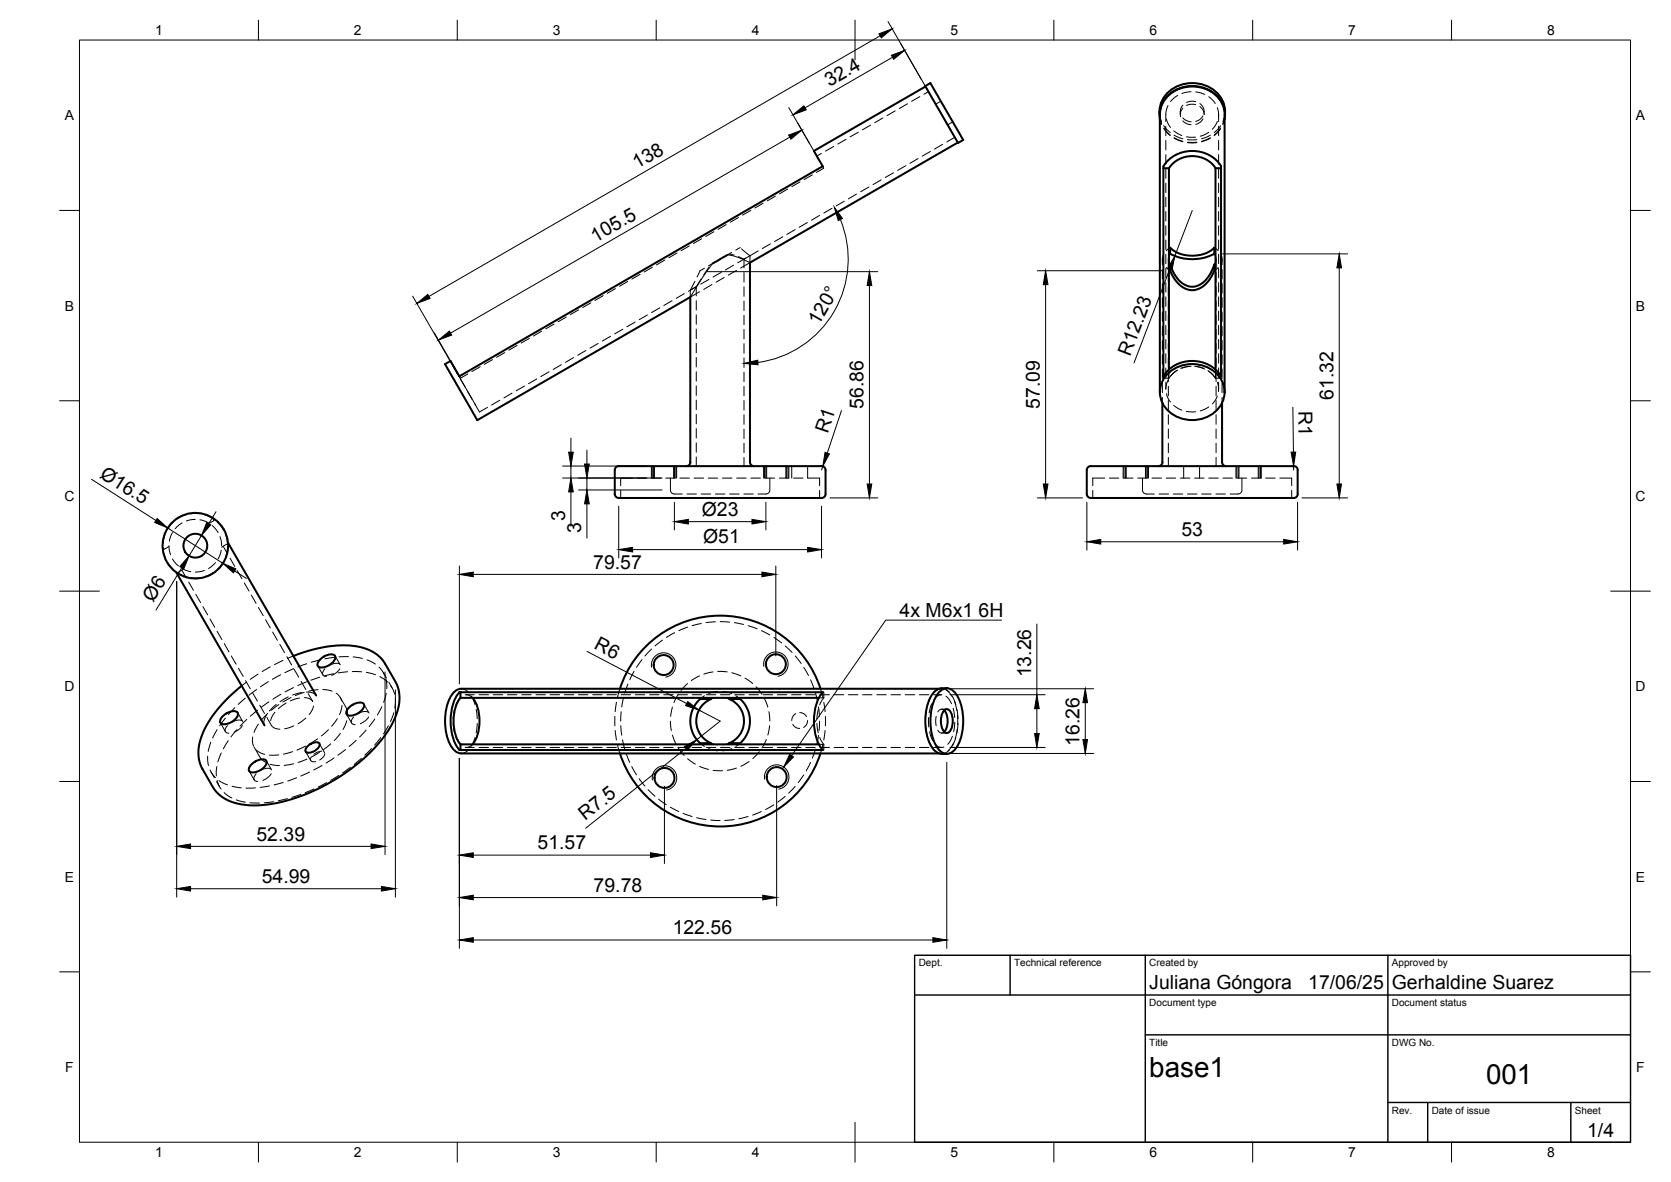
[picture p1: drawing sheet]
<svg xmlns="http://www.w3.org/2000/svg" width="420mm" height="297mm" viewBox="0 0 420 297" stroke-linecap="round" stroke-linejoin="round" font-family="sans-serif">
<!-- layer: Hidden -->
<g fill="none" stroke="#000" stroke-width=".25">
<path d="M206.5 38.6l-1.1 .6M209.6 36.8l-2 1.2M212.7 35l-2 1.2M215.8 33.2l-2.1 1.2M218.9 31.4l-2 1.2M222 29.6l-2.1 1.2M225.1 27.9l-2.1 1.1M228.2 26.1l-2.1 1.2M230.8 39.8l-2 1.2M231.3 24.3l-2.1 1.2M233.4 23l-1.1 .7M233.9 38.1l-2 1.2"/>
<path d="M236.6 25.4l-1.3 .8M237 36.3l-2 1.2M239.6 30.6l-1.3 .8M240.1 34.5l-2 1.2M291.5 28l.2 1.4 .4 1.1M291.6 30l.5 1.3M291.6 28.8l.5 2.3M292.6 32.3l1.6 1.8M292.6 31.6l1.6 1.7M292.7 32.2l1.5 1.7M293.1 31.7v2.4M293.1 35.3v2.4"/>
<path d="M293.1 38.9v2.4M293.3 29.9l.5 1.4 .5 .7M293.7 26.5l-.2 .4a7.5 7.5 0 0 0-.4 3.6M295.1 32.9l2.1 1.1M295.2 34.7l2.2 .9M295.2 34.6l2.2 .9M295.2 34l2.2 .9M296.1 24l-1.8 1.5M296.8 28v.8M297.4 27.2l-.5 .7v1.5M297.4 30.4l1.2 .8 .9 .2M297.4 26.4l-.5 .8v1.4"/>
<path d="M297.4 29.6l.7 .6 1.4 .4M298.3 34.4l2.3 .1M298.6 35.8h2.3M298.6 35.7h2.3M298.6 35.1h2.3M299.5 23.1l-2.3 .4M300.6 26.3l-1.1-.1-1.2 .3M300.6 25.6l-1.1-.2-1.2 .3M300.7 23.1l2.2 .6M301.7 26l.9 1.2 .2 1.6-.2-.9-.9-1.1M302.5 29.9l-.7 .8-1.1 .5M302.5 29.1l-.7 .8-1.1 .6"/>
<path d="M303.9 24.3l1.7 1.7M303.9 33.3l-2.1 .9M304.3 34.6l-2.2 .9M304.3 34.7l-2.2 .9M304.3 34l-2.2 .9M306.1 27.1l.3 1v1.3M306.1 30.5l-.3 .8-1 1.2M306.4 28.8v1.7M306.4 31.7v2.4M306.4 35.3v2.4M306.4 38.9v2.4M306.9 32.2l-1.6 1.7"/>
<path d="M306.9 32.3l-1.6 1.8M306.9 31.6l-1.6 1.7M307.9 30l-.4 1.3M307.9 28.8l-.5 2.3M308 28l-.1 1.4-.4 1.1M179.5 58.2l-2.1 1.2M182.6 56.4l-2.1 1.2M185.7 54.7l-2.1 1.1M188.8 52.9l-2.1 1.2M191.9 51.1l-2.1 1.2M195 49.3l-2.1 1.2M196.8 59.5l-2 1.2"/>
<path d="M198.1 47.5l-2.1 1.2M199.9 57.7l-2.1 1.2M201.1 45.7l-2 1.2M203 55.9l-2.1 1.2M204.3 43.9l-2.1 1.2M206.1 54.1l-2.1 1.2M206.9 41.8l.2 .5-1.8 1M209.2 52.4l-2.1 1.1M212.3 50.6l-2.1 1.2M215.4 48.8l-2.1 1.2M218.5 47l-2.1 1.2M221.6 45.2l-2.1 1.2"/>
<path d="M224.7 43.4l-2.1 1.2M227.8 41.6l-2.1 1.2M293.1 42.4v2.4M293.1 46v2.4M293.1 49.6v2.4M293.1 53.2v2.3M293.1 56.7v2.4M306.4 42.4v2.4M306.4 46v2.4M306.4 49.6v2.4M306.4 53.2v2.3M306.4 56.7v2.4"/>
<path d="M142.4 79.7l-2.1 1.2M145.5 77.9l-2.1 1.2M148.6 76.1l-2.1 1.2M151.7 74.3l-2.1 1.2M154.7 72.5l-2 1.2M157.8 70.7l-2 1.2M161 68.9l-2.1 1.2M162.8 79.1l-2.1 1.2M164 67.2l-2 1.2M165.9 77.4l-2.1 1.2M167.1 65.4l-2 1.2M169 75.6l-2.1 1.2"/>
<path d="M170.2 63.6l-2 1.2M172.1 73.8l-2.1 1.2M173.3 61.8l-2 1.2M173.6 72.9v1.8l2.3-1.4M174.7 70.7l-1 2.1M175.1 75.6v2.3M175.1 79.1v2.4M175.2 72l-2.1 1.2M176.3 70.1l-1.2 2v2.2M176.4 60l-2.1 1.2M177.1 67.4l-1.1 .6-.7 1.6M178.3 67.1l-1.4 2"/>
<path d="M178.3 70.2l-2.1 1.2M179 71.5l-2 1.2M179.2 66.2l-1 .6M181.4 68.4l-2.1 1.2M182.1 69.7l-2.1 1.2M183.3 63.8l1.3 .3M184 63.4l-1.1 .7M184.4 66.6l-2 1.2M185.2 68l-2.1 1.1M185.7 64.5l1.4 .6M186.1 62.2l-1.1 .7M186.4 62.5l2.2 1.8"/>
<path d="M187.1 65.1v2.2M187.1 68.5v2.4M187.1 72.1v2.4M187.1 75.7v2.3M187.1 79.2v2.4M187.5 64.9l-2 1.1M188.6 64.3l-1.5 .8M188.6 64.3v1.7l-2.4 1.4M190.6 63.1l-2 1.2M193.7 61.3l-2 1.2M292.3 65.1v1.4M292.3 67.7v2.4"/>
<path d="M292.3 71.3v2.4M292.3 74.9v2.3M292.3 78.4v2.4M292.5 64l-.2 .9 .2 1.4M293.1 60.3v2.4M293.1 63.9v2.4M293.1 67.4v2.4M293.1 71v2.4M293.1 74.6v2.4M293.1 78.2v2.3M293.2 67.2l1 .8M293.8 65.1v2.2"/>
<path d="M293.8 68.5v2.4M293.8 72.1v2.4M293.8 75.7v2.3M293.8 79.2v2.4M294.2 63.8a2.19 2.19 0 0 0 0 2.6M294.2 62.2l-1 .8M305.3 63.8a2.19 2.19 0 0 1 0 2.6M305.3 62.2l1 .8M305.8 65.1v2.2M305.8 68.5v2.4M305.8 72.1v2.4M305.8 75.7v2.3"/>
<path d="M305.8 79.2v2.4M306.3 67.2l-1 .8M306.4 60.3v2.4M306.4 63.9v2.4M306.4 67.4v2.4M306.4 71v2.4M306.4 74.6v2.4M306.4 78.2v2.3M307 64l.3 .9-.3 1.4M307.3 65.1v1.4M307.3 67.7v2.4M307.3 71.3v2.4"/>
<path d="M307.3 74.9v2.3M307.3 78.4v2.4M114 92l1.2 2.2M115.8 95.2l1.1 2.1M117.5 98.3l1.2 2.1M117.6 94l-1.8 1-.3-.4M120.7 92.2l-2 1.2M123.8 90.4l-2 1.2M126.9 88.6l-2 1.2M128.8 98.8l-2.1 1.2M130 86.8l-2 1.2M131.9 97l-2.1 1.2"/>
<path d="M133.1 85l-2.1 1.2M135 95.2l-2.1 1.2M136.2 83.2l-2.1 1.2M138 93.4l-2 1.2M139.3 81.5l-2.1 1.1M141.1 91.7l-2 1.1M144.2 89.9l-2 1.2M147.3 88.1l-2 1.2M150.4 86.3l-2 1.2M153.5 84.5l-2.1 1.2M156.6 82.7l-2.1 1.2M159.7 80.9l-2.1 1.2"/>
<path d="M175.1 82.7v2.4M175.1 86.3v2.4M175.1 89.8v2.4M175.1 93.4v2.4M175.1 97v2.4M187.1 82.8v2.4M187.1 86.4v2.4M187.1 89.9v2.4M187.1 93.5v2.4M187.1 97.1v2.4M292.3 82v2.4M292.3 85.6v2.4"/>
<path d="M292.3 89.1v2.4M292.3 92.7v2.4M292.3 96.3v2.4M292.3 99.9v1.4M292.5 94.6v.4h1.4M293.1 81.8v2.3M293.1 85.3v2.4M293.1 88.9v2.4M293.1 92.5v2.4M293.3 98.9l.5 1.4 .5 .7M293.7 95.5l-.4 1-.2 1.3v-1.8M293.8 82.8v2.4"/>
<path d="M293.8 86.4v2.4M293.8 89.9v2.4M293.8 93.5v2.4M293.8 97.1v2.4M293.9 92.8v2.2M295.8 93.1l-1.1 .9-.8 1M296.1 93l-1.8 1.5M299.2 92l-2.3 .6M299.5 92.1l-2.3 .4M300.4 92l2.3 .6M300.7 92.1l2.2 .7M303.7 93.1l1.1 .9 .8 1"/>
<path d="M303.9 93.3l1.7 1.7M305.6 92.8v2.2M305.8 82.8v2.4M305.8 86.4v2.4M305.8 89.9v2.4M305.8 93.5v2.4M305.8 97.1v2.4M306.1 96.1l.3 1.1v1.2M306.1 99.5l-.3 .8-1 1.2M306.4 81.8v2.3M306.4 85.3v2.4M306.4 88.9v2.4"/>
<path d="M306.4 92.5v2.4M306.4 96v1.8M307 94.6v.4h-1.4M307.3 82v2.4M307.3 85.6v2.4M307.3 89.1v2.4M307.3 92.7v2.4M307.3 96.3v2.4M307.3 99.9v1.4M119.3 101.4l1.3 2.1 2-1.1M125.7 100.6l-2.1 1.2M164.3 117.1v3"/>
<path d="M164.5 117.1v3M169.4 117.1v3M169.6 117.1v3M175.1 100.5v2.4M175.1 104.1v2.4M175.1 107.7v2.4M175.1 111.3v2.4M175.1 114.8v2.3M187.1 100.7v2.3M187.1 104.2v2.4M187.1 107.8v2.4M187.1 111.4v2.4"/>
<path d="M187.1 115v2.1M192.6 117.1v3M192.8 117.1v3M197.6 117.1v3M197.8 117.1v3M199.1 117.1v3M203.1 117.1v3h3v2M283 117.1v3M283.2 117.1v3M288 117.1v3M288.2 117.1v3M293.8 100.7v2.3"/>
<path d="M293.8 104.2v2.4M293.8 107.8v2.4M293.8 111.4v2.4M293.8 114.9v2.2M295.1 101.9l2.1 1.2M297.6 117.1v3M298.3 103.4l2.3 .1M301.6 117.1v3M303.9 102.3l-2.1 1M305.8 100.7v2.3M305.8 104.2v2.4M305.8 107.8v2.4"/>
<path d="M305.8 111.4v2.4M305.8 114.9v2.2M311.3 117.1v3M311.5 117.1v3M316.4 117.1v3M316.6 117.1v3M41 137.8l.6 2.3M41.5 134.2l-.5 2.4M42.5 137.4l-1.2 .7-.3-.5M42.5 137.1l.4 2.3M43.4 133.8l-.8 2.2M43.6 131.2l-1.5 1.9"/>
<path d="M45.8 131.4l-1.8 1.5M46.7 129.4l-2.2 1M47.9 129.1h2.4M49.1 130.5l-2.3 .4M50.2 130.6l2.2 .8M51.5 129.4l2.2 1M53.4 132.1l1.4 1.7M53.6 130.3l.2 .5-1.2 .7M54.6 131.2l1.5 1.9M55.3 134.9l.4 2.2M55.6 138.3l-.8 2.1M56.1 137.3l1.2 2"/>
<path d="M56.7 134.2l.5 2.3M57.2 137.7l-.5 2.4M57.3 136.6l-1.6 .9M156.1 123.2v1.9M159 120.1h-2.9v2M160.2 120.1h2.4M163.8 120.1h2.4M167.4 120.1h2.4M168.6 120.1v3a1.23 1.23 0 0 0 1.6 1h1.4M170.9 120.1h2.4M172.7 124.1h2.4M174.5 120.1h2.4"/>
<path d="M176.3 124.1h2.4M178.1 120.1h2.4M179.9 124.1h2.4M181.7 120.1h2.3M183.5 124.1h2.3M185.2 120.1h2.4M187 124.1h2.4M188.8 120.1h2.4M192.4 120.1h2.4M193.6 120.1v3a1.23 1.23 0 0 1-1.7 1h-1.3M196 120.1h2.3M199.5 120.1h2.4"/>
<path d="M206.1 123.2v1.9M274.8 123.2v1.9M277.7 120.1h-2.9v2M278.9 120.1h2.4M282.5 120.1h2.4M286.1 120.1h2.4M287.3 120.1v3a1.21 1.21 0 0 0 1.6 1h1.3M289.6 120.1h2.4M291.4 124.1h2.4M293.2 120.1h2.4M295 124.1h2.4M296.8 120.1h2.4"/>
<path d="M298.6 124.1h2.4M300.4 120.1h2.3M302.2 124.1h2.3M303.9 120.1h2.4M305.7 124.1h2.4M307.5 120.1h2.4M311.1 120.1h2.4M312.3 120.1v3a1.21 1.21 0 0 1-1.7 1h-1.3M314.7 120.1h2.3M318.2 120.1h2.4M321.8 120.1h3v2M324.8 123.2v1.9"/>
<path d="M42.1 141.2l1.5 1.9M43.4 140.5l1.5 1.7M44.5 143.9l2.2 1M45.7 143.3l1.2 2M45.8 142.9l2.2 .8M46.1 143.1l-1.6 .9M47.5 146.3l1.1 2M47.9 145.2h2.4M49.2 149.4l1.2 2M51 152.5l1.2 2M51.4 143.3l-2.3 .5M52.8 155.6l1.2 2"/>
<path d="M53.7 143.8l-2.2 1.1M54.2 141.4l-1.8 1.5M54.6 158.7l1.2 2M56.2 141.2l-1.6 1.9M57.8 140.3l1.2 2.1M59.6 143.4l1.2 2M61.4 146.5l1.2 2M63.2 149.6l1.2 2M65 152.7l1.2 2M66.8 155.8l1.2 2M68.6 158.8l1.1 2.1M169.6 159l-2 1.2"/>
<path d="M172.9 157.6l-2.2 .9M176.3 156.7l-2.3 .5M179.9 156.3l-2.4 .2M181.1 156.2l2.4 .1M184.6 156.5l2.4 .4M188.1 157.2l2.3 .8M191.5 158.5l2.1 1.1M56.4 161.7l1.2 2.1M58.2 164.9l1.2 2M59.1 177.8l-1.7 1.8M59.8 179.1l1.2 2.3M60 167.9l1.2 2.1"/>
<path d="M61.7 175.4l-1.8 1.6M61.7 171l1.2 2.1M62 171.4l-1.2 .9M63.5 174.1l1.2 2.1M64.5 173.3l-1.9 1.4M64.7 178.5l-1.8 1.5M64.9 169.4l-2 1.3M65.3 177.2l1.2 2.1M67 179.6l-.6 1.7 .1 1M67.3 179.3l-1.6 1.7M67.5 171.3l-2 1.3M67.6 176.4l-1.9 1.3"/>
<path d="M68 167.6l-2.1 1.2M69.1 179l-.6 1-.4 1.1M69.4 177l-1.7 1.7M70.1 177.1l-1.9 1.4M70.4 161.9l1.1 2.1M70.6 169.6l-2.1 1.1M70.6 174.5l-2 1.2M71.2 166l-2.2 1M71.9 176.7l-1.9 1.4M72.1 165l1.2 2.1M72.5 175.1l-2.1 1.2M73.2 175.3l-2.1 1.1"/>
<path d="M73.8 164.9l-1.6 .6M73.8 172.8l-2.1 1.1M73.8 168l-2.2 1M73.9 168.1l1.2 2.1M75.3 175.4l-2.3 .7M75.7 171.2l1.2 2.1M75.9 174l-2.3 .7M76.5 174l-2.2 .8M77 171.4l-2.1 .9M77 173.9l1.4 .1 .9 .5M77.1 166.8l-2.2 .8M77.5 174.3l1.1 2-.7-.7-1.4-.3"/>
<path d="M78.8 177.4l-.3 1-.8 1.2M79.9 167.4l1.3 2.2M80 173.3l-2.4 .4M80.4 170.2l-2.2 .7M80.5 165.8l-2.2 .6M81.2 173.3l2.3 .4M81.7 168.1a1.02 1.02 0 0 0-.6 1 1.02 1.02 0 0 0 .8 .9h.2M83.9 169.3l-2.3 .6M84.1 165.2l-2.4 .4M84.2 164.8l1.4 2.3M84.5 174.2l.8 .8 .6 1.1M85.3 166.9a2.71 2.71 0 0 0-2.6 .3"/>
<path d="M85.4 168a4.1 4.1 0 0 1-2 1.7M85.6 175.3l1.4 2.6 .4 1.1v1M86 177.3l-.6 2.3M87.1 179.5l1.3 2.2M87.4 168.8l-2.4 .3M87.6 165l-2.4 .1M88.6 168.8h2.4M88.8 165.1l2.3 .4M91.5 176.9l1.3 2.3M92.1 169l2.3 .6M92.3 165.8l2.1 1.1M92.5 179a2.62 2.62 0 0 0-2.5 .4"/>
<path d="M95.3 167.6l1.3 2M95.5 170l2 1.4M96 177.6l-1.1 2.1M96.4 169l.8 1.4M97 170.7l.2 2.3M97.1 174.2l-.6 2.3M97.8 171.4l.8 1.4M98.2 172.3l1 2.1M99 179.1l-.8 2.2M99.4 175.6l-.1 2.4M114.3 178.3l-.3 2.3M115.9 175.2l-.6 .6-.7 1.3"/>
<path d="M116 173.1l.8 .2 1 .7M117 174.6l1.1 .2 .7 .6M117.2 174.6h2.1M118.5 174.9l.9 2.2M119.7 178.3l.3 2.3M120.5 174.6h2.3M124 174.6h2.4M127.6 174.6h2.4M131.2 174.6h2.3M134.7 174.6h2.4M138.3 174.6h2.4M141.9 174.6h2.4"/>
<path d="M145.5 174.6h2.3M149 174.6h2.4M152.6 174.6h2.4M155 176.5l-.3 2.3M155.9 173.1l-.7 2.2M156.2 174.6h2.4M156.2 178.8l-.1 2.4M156.8 175.3l-.5 2.4M157.9 171.9l-.8 2.3M159.4 168.7l-1.1 2.1M159.7 174.6h2.4M161.4 165.8l-1.4 1.9"/>
<path d="M163.3 174.6h2.4M163.8 163.1l-1.6 1.8M166.6 160.9l-1.9 1.4M166.9 174.6h2.4M169.1 177.7l-.5 2.3M170.5 174.6h2.3M170.6 174.5l-1.1 2.1M172.9 171.8l-1.7 1.7M174 174.6h2.4M175.9 169.8l-2.1 1.2M177.1 174.8l-1.1 .9M177.6 174.6h2.4"/>
<path d="M179.3 168.9l-2.3 .5M180.5 175.2l-1.7 .5M180.5 173.7l-2.3 .6M180.5 168.7l2.3 .2M181.2 174.6h2.4M181.7 175.2l1.6 .5M181.7 173.7l2.3 .6M184 169.1l2.3 .7M184.7 174.6h2.4M185 174.8l1.1 .9M187.3 170.4l2 1.4M188.3 174.6h2.4"/>
<path d="M190.1 172.6l1.5 1.9M191.9 174.6h2.4M192.2 175.5l.9 2.2M193.3 178.8l.3 2.4M194.6 160.2l1.9 1.4M195.5 174.6h2.3M197.4 162.3l1.8 1.7M199 174.6h2.4M200 164.9l1.4 1.8M200.1 179.4l-.7 .6-.3 1.1M201.1 179.1l1 .2 .7 .8M202.1 167.7l1.2 2.1"/>
<path d="M202.6 174.6h2.4M203.8 170.8l.9 2.2M205.1 174.2l.5 2.3M205.7 178.3l-.3 2.3M205.8 177.7l.2 2.3M205.9 175.4h1.2M206.2 174.6h2.4M206.3 173.1l.6 2.2M206.9 174h.2v1.4M207.1 176.5l.4 2.3M207.1 175.4l-1 1.7M209.7 174.6h2.4"/>
<path d="M213.3 174.6h2.4M216.9 174.6h2.4M220.5 174.6h2.3M224 174.6h2.4M227.6 174.6h2.4M231.2 174.6h2.4M232.9 178.5l-.2 2.4M234.1 175.2l-.9 2.2M234.3 176.9l-.7 2.2M234.8 174.6h2l-1.1 .3-.9 .9M236.1 173.1h.7l-1.3 .4-.8 .7M236.8 173l1.2 .3 .7 .7"/>
<path d="M236.8 178.2h1.3M237.4 178.5a.99 .99 0 0 0-1.6 .4M237.8 174.9l.7 .7 .7 1.3M237.9 173.4l.8 .7 .8 1.1M239.4 174.9l.9 2.2M239.6 178l.5 2.3M240 176.2l.6 2.3M240.6 178.3l.3 2.3M240.7 179.7l.1 2.4M52.2 190l.2 2.4M52.8 193.5l1.4 1.9M53 186.5l-.6 2.3"/>
<path d="M53.1 194l.8 1.4M54.5 196.4l.7 1.4M54.5 192.6l-.1 2.4M54.6 196.1l1 2.2M54.6 183.4l-1.1 2.1M55.1 196.2l2.1 1M55.4 181.6l1.3 2.3M55.6 189.2l-.8 2.3M56.4 199.2l1.9 1.3M56.7 180.5l-1.5 1.9M57.2 182.3a1.02 1.02 0 0 0-.6 1.1 1.02 1.02 0 0 0 .8 .9h.2M57.4 186.1l-1.2 2.1"/>
<path d="M58.3 197.6l2.4 .4M59.6 183.4l-1.5 1.8M60.8 181.1a2.71 2.71 0 0 0-2.6 .4M60.9 182.3a4.2 4.2 0 0 1-2 1.7M62.1 180.8l-1.7 1.7M62.6 193.7l1.3 2.3M63.5 185.2v1.2l.3 1.1M63.9 187.8l1.5 2.6 1.4 1.2M64.2 198l-2.4 .1M64.4 194.5a1.01 1.01 0 0 0-.6 1 1.01 1.01 0 0 0 .8 .9h.2M64.5 188.5l1.1 .8 .9 .3M65 182l-1.1 2.1"/>
<path d="M67 191.2l1.3 2.3M67.1 180.3l1.4 2.3 .7 .4 1.2 .2M67.8 197.5l-2.4 .4M67.9 192.1l2.4 .3M68.1 193.2a2.66 2.66 0 0 0-2.6 .4M68.2 194.4a4.2 4.2 0 0 1-2.1 1.7M70.1 189.7l-2.4 .1M71.2 196.6l-2.3 .7M73.6 188.9l-2.3 .6M73.8 191.9l-2.3 .4M73.9 182.4l-2.3 .7M74.6 195.5l-2.3 .8"/>
<path d="M75.6 199.6l-2.2 .8M76.8 187.5l-2.1 1M76.8 188.9l1.3 2.2M76.9 180.5l-2 1.4M77.2 190.8l-2.2 .8M77.8 194l-2.1 1M78.2 190.4a.78 .78 0 0 0 .2 1 .78 .78 0 0 0 1 0M79 198.3l-2.2 .9M79.9 185.7l-2 1.3M80.3 186.9l1.3 2.2M80.3 189.1l-2 1.2M80.9 188.8l-1 .2-1 .6"/>
<path d="M81 192.4l-2.1 1.1M81.7 189.4l-.3 .7-1 .9M82.1 196.7l-2.1 1.1M82.6 183.4l-1.8 1.5M83.2 186.9l-1.9 1.5M84 190.5l-2 1.3M84.8 180.6l-1.4 1.9M85.2 194.9l-2.1 1.2M85.6 184.3l-1.6 1.8M86.9 188.4l-1.9 1.4M87.2 181.1l-.9 2.2M88.1 192.8l-1.9 1.4"/>
<path d="M88.9 180.2a1 1 0 0 0-.6 1 1 1 0 0 0 .8 .9h.2M89.6 186l-1.8 1.6M90.9 190.6l-1.9 1.5M92.1 183.5l-1.7 1.7M92.7 180.2a4.2 4.2 0 0 1-2.1 1.6M93.4 188.1l-1.7 1.7M94.2 180.7l-1.4 1.9M95.7 185.4l-1.5 1.8M97.6 182.4l-1.2 2M114 181.8l.3 2.4M114.6 185.3l.7 1.3 .6 .7M117.2 187.8h2.1"/>
<path d="M117.8 188.5l-1 .7-.8 .1M118.8 187.1l-.7 .5-1.1 .2M119.4 185.3l-.9 2.2M120 181.8l-.3 2.4M120.5 187.8h2.3M124 187.8h2.4M127.6 187.8h2.4M131.2 187.8h2.3M134.7 187.8h2.4M138.3 187.8h2.4M141.9 187.8h2.4M145.5 187.8h2.3"/>
<path d="M149 187.8h2.4M152.6 187.8h2.4M154.6 180v2.4M154.7 183.6l.3 2.4M155.2 187.1l.7 2.2M156.1 182.4l.2 2.3M156.2 187.8h2.4M156.5 185.9l.6 2.3M157.4 189.4l.9 2.2M158.9 192.6l1.1 2.1M159.7 187.8h2.4M160.7 195.7l1.5 1.9"/>
<path d="M163 198.4l1.7 1.7M163.3 187.8h2.4M166.9 187.8h2.4M168.6 181.2l.2 2.4M169.1 184.7l.9 2.3M170.5 187.8h2.3M170.6 188l1.4 1.9M172.9 190.7l1.9 1.3M174 187.8h2.4M175.9 192.6l2.2 .8M176 186.8l1.1 .8M177.6 187.8h2.4"/>
<path d="M178.2 188.1l2.3 .6M178.8 186.8l1.7 .4M179.3 193.6l2.4 .1M181.2 187.8h2.4M183.3 186.8l-1.6 .4M184 188.1l-2.3 .6M184.7 187.8h2.4M185.2 193l-2.3 .6M186.1 186.8l-1.1 .8M188.3 187.8h2.4M188.3 191.4l-2 1.2M190.9 188.9l-1.6 1.7"/>
<path d="M191.9 187.8h2.4M192.7 185.8l-1.1 2.1M193.5 182.4l-.4 2.3M195.5 187.8h2.3M199 187.8h2.4M199.3 182l.9 .9 .9 .2M199.9 197.6l-1.6 1.7M202.1 194.7l-1.4 2M202.6 187.8h2.4M203.1 181.1l-.3 .9-.7 .8M203.8 191.6l-1.1 2.1M205.1 188.3l-.8 2.2"/>
<path d="M205.4 181.8l.3 2.4M205.8 184.8l-.4 2.3M205.9 187.1h1.2M206.1 181.2l-.1 2.4M206.1 185.3l1 1.8M206.2 187.8h2.4M206.9 187.1l-.6 2.2M207.1 187.1v1.4h-.2M207.5 183.6l-.4 2.4M207.5 180v2.4M209.7 187.8h2.4M213.3 187.8h2.4"/>
<path d="M216.9 187.8h2.4M220.5 187.8h2.3M224 187.8h2.4M227.6 187.8h2.4M231.2 187.8h2.4M232.7 182.1l.3 2.4M233.4 185.6l1 2.2M233.5 180.3v2.4M233.7 183.9l.8 2.2M234.8 187.8h2M235.2 188.7l1.1 .6 1.1-.1M235.2 187.1l1.2 .7 .9-.1"/>
<path d="M235.4 180l-.1 1 .1 1.4M235.8 183.5a.98 .98 0 0 0 1.6 .4M236.1 189.3h.7M236.8 184.2h1.3M238.7 188.5l-.7 .6-1.2 .4M239.5 185l-1.2 2.1M239.8 186.7l-1.4 2M240.1 181.5l-.3 2.4M240.3 185.3l-.9 2.2M240.7 183.3l-.5 2.3M240.9 181.8l-.3 2.4M59.4 201l2.3 .6"/>
<path d="M62.9 201.7l2.3 .1M68.8 201.5l-2.4 .2M72.3 200.7l-2.3 .6M165.6 200.8l1.9 1.4M168.6 202.8l2.1 1.1M171.8 204.4l2.2 .8M175.2 205.5l2.3 .4M178.7 206.1l2.4 .1M184.6 206l-2.4 .2M188.1 205.2l-2.3 .6M191.4 203.9l-2.2 .9M194.6 202.3l-2.1 1.1"/>
<path d="M197.4 200.1l-1.8 1.5"/>
</g>
<!-- layer: Visible -->
<g fill="none" stroke="#000" stroke-width=".51">
<path d="M232.6 21.6l1.3-.7 8.3 14.3-1.3 .7zM232.7 21.7l-28.1 16.2 2.3 3.9-91.4 52.8-2.2-3.9-1.4 .8 8.1 14.1 53.6-30.9v41.4a1.01 1.01 0 0 1-1 1M240.8 35.8l-52.2 30.2v50.1a1.01 1.01 0 0 0 1 1M291.5 28.8a7.7 7.7 0 0 1 8.3-7.9 7.6 7.6 0 0 1 8.2 7.9M291.6 28.8v69.7M291.7 28.8a7.8 7.8 0 0 1 9.3-7 7.5 7.5 0 0 1 6.9 7M291.7 30a7.4 7.4 0 0 1 7.2-8.3 8 8 0 0 1 9.1 6.6l-.1 1.7M307.9 28.8v69.7M292.5 42.3h1.4v50.5M293.9 42.3a7.2 7.2 0 0 1 11.7 0M307 41.8v52.8a8.8 8.8 0 0 0-14.5 0M307 42.3h-1.4v50.5"/>
<path d="M307.1 41.8a8.8 8.8 0 0 0-14.6 0v52.8M182.9 64.1l-3.7 2.1M294.2 66.4a7.3 7.3 0 0 0 5.3 5.7 5.5 5.5 0 0 0 5.1-3.8l.7-1.9a5.5 5.5 0 0 1-1.1 3.8 4.8 4.8 0 0 1-7.2 1.8 9 9 0 0 1-2.8-4zM294.2 62.2a8.5 8.5 0 0 0 11.1 0v1.6a12.2 12.2 0 0 1-11.1 0zM293.6 93.9a8.8 8.8 0 0 1 13.6 1.7 6.8 6.8 0 0 1-5.1 9.7 8.2 8.2 0 0 1-10.4-5.7 6.4 6.4 0 0 1 1.9-5.7zM155.6 117.1h51M155.6 117.1a1.01 1.01 0 0 0-1 1v6a1.57 1.57 0 0 0 2 1h49a1.91 1.91 0 0 0 1.9-.6l.1-6.4a1.01 1.01 0 0 0-1-1M274.3 117.1h51M274.3 117.1a1.01 1.01 0 0 0-1 1v6a1.57 1.57 0 0 0 2 1h49a1.91 1.91 0 0 0 1.9-.6l.1-6.4a.97 .97 0 0 0-1-1M292.3 101.3v14.8a1.01 1.01 0 0 1-1 1M307.3 101.3v14.8a1.01 1.01 0 0 0 1 1M57.3 136.6l22.2 38.2"/>
<path d="M44.5 144l22 38.3M73.8 164.9a29.5 29.5 0 0 1 17-2.2 9.3 9.3 0 0 1 6 4.1l2.6 4.5a10.4 10.4 0 0 1-.5 10 38.7 38.7 0 0 1-15.6 15.1 39.6 39.6 0 0 1-20.8 6 10.8 10.8 0 0 1-9-4.6l-2.6-4.5a10.5 10.5 0 0 1 .5-10.1 34.1 34.1 0 0 1 9.4-10.9M80.4 165.8l1.6-1.1a1.96 1.96 0 0 1 2.2 .1 2.24 2.24 0 0 1-1.5 2.4l-.6 .3a1.96 1.96 0 0 1-2.2-.2 1.44 1.44 0 0 1 .5-1.5zM87.7 177.9l1.6-1.1a1.96 1.96 0 0 1 2.2 .1 2.24 2.24 0 0 1-1.6 2.4l-.6 .3a1.96 1.96 0 0 1-2.2-.1 1.44 1.44 0 0 1 .6-1.6zM115.5 174h91.4a12.8 12.8 0 0 0-1.8 11l.6 1.6 1.2 1.9-91.4-.1a12.8 12.8 0 0 1-1.7-11l.9-2.3zM115.8 175.4h90.1M115.8 174v1.4M115.8 175.4a10.7 10.7 0 0 0 0 11.7M118.8 175.4a10.7 10.7 0 0 1 0 11.7M155.9 173.1a26.5 26.5 0 0 1 25.2-18.4 26.5 26.5 0 0 1 25.2 18.4M175.6 176.1l.4-.4h2.8a6 6 0 0 0-3.7 5.5 6 6 0 0 0 3.7 5.6h-2.8a7.5 7.5 0 0 1-.4-10.7zM183.3 175.7h2.8a7.5 7.5 0 0 1 0 11.1h-2.8a6 6 0 0 0 3.8-5.6 6 6 0 0 0-3.8-5.5z"/>
<path d="M236.1 173.1h-120.1a4.2 4.2 0 0 0-3.3 3.3 14.1 14.1 0 0 0 .9 11.4 3 3 0 0 0 2.4 1.5h120.1M236.2 173.9a2.55 2.55 0 0 1 4.3 .7 14 14 0 0 1 0 13.3 2.65 2.65 0 0 1-2.4 1.5 2.65 2.65 0 0 1-2.5-1.5 14 14 0 0 1 0-13.3zM237.3 178.6a1.01 1.01 0 0 1 1.1-.4 1.01 1.01 0 0 1 .7 .9 4.5 4.5 0 0 1-.6 5 1.08 1.08 0 0 1-1.5-.8 5.1 5.1 0 0 1 .3-4.7zM237.4 178.5a4.7 4.7 0 0 1 0 5.4M238.1 173a3.6 3.6 0 0 0-4.2 2.4 14.3 14.3 0 0 0 .4 12.5 3.4 3.4 0 0 0 3.8 1.6M55.9 180l1.7-1a1.96 1.96 0 0 1 2.2 .1 2.24 2.24 0 0 1-1.6 2.3l-.6 .3a1.96 1.96 0 0 1-2.2-.1 1.44 1.44 0 0 1 .5-1.6zM63.2 192.2l1.6-1.1a1.96 1.96 0 0 1 2.2 .1 2.24 2.24 0 0 1-1.6 2.4l-.6 .3a1.96 1.96 0 0 1-2.2-.2 1.44 1.44 0 0 1 .6-1.5zM77.2 187.7a3 3 0 0 1 2.9-1.1l.2 .3a2.17 2.17 0 0 1-1.8 2.1 1.13 1.13 0 0 1-1.7-.5zM115.8 187.1v1.4M115.8 187.1h90.1M155.9 189.3a26.5 26.5 0 0 0 25.2 18.4 26.5 26.5 0 0 0 25.2-18.4"/>
<circle cx="49.1" cy="137.1" r="8.2"/>
<circle cx="49.1" cy="137.1" r="3"/>
<circle cx="166.9" cy="167.1" r="2.51"/>
<circle cx="195.1" cy="166.9" r="2.51"/>
<circle cx="167.1" cy="195.5" r="2.51"/>
<circle cx="195.3" cy="195.3" r="2.51"/>
</g>
<!-- layer: Hidden Narrow -->
<g fill="none" stroke="#000" stroke-width=".25">
<path d="M163.8 117.1v3M164 117.1v3M169.9 117.1v3M170.1 117.1v3M192 117.1v3M192.2 117.1v3M198.1 117.1v3M198.4 117.1v3M282.4 117.1v3M282.6 117.1v3M288.6 117.1v3M288.8 117.1v3"/>
<path d="M310.8 117.1v3M311 117.1v3M316.9 117.1v3M317.1 117.1v3"/>
</g>
<!-- layer: Visible Narrow -->
<path d="M179.2 66.2l-2.4 3.3-3.2 5.2M182.9 64.1a17.3 17.3 0 0 1 5.7 1.9M163.8 167.7a3.1 3.1 0 0 1 2.5-3.6 3.1 3.1 0 0 1 3.6 2.5 3.1 3.1 0 0 1-2.5 3.6M192 167.5a3.1 3.1 0 0 1 2.5-3.6 3.1 3.1 0 0 1 3.6 2.5 3.1 3.1 0 0 1-2.5 3.5M164 196a3.1 3.1 0 0 1 2.5-3.5 3.1 3.1 0 0 1 3.6 2.5 3.1 3.1 0 0 1-2.5 3.5M192.3 195.8a3.1 3.1 0 0 1 2.5-3.6 3.1 3.1 0 0 1 3.5 2.5 3.1 3.1 0 0 1-2.5 3.6" fill="none" stroke="#000" stroke-width=".25"/>
<!-- layer: BORDER -->
<g fill="none" stroke="#000" stroke-width=".25">
<path d="M20 10.1h390v276.9h-390zM65 5.1v5M115 5.1v5M165 5.1v5M215 5.1v10M265 5.1v5M315 5.1v5M365 5.1v5M15 52.9h5M410 52.9h5M15 100.7h5M410 100.7h5"/>
<path d="M15 148.6h10M405 148.6h10M15 196.4h5M410 196.4h5M15 244.2h5M410 244.2h5M65 287v5M115 287v5M165 287v5M215 282.1v9.9M265 287v5M315 287v5"/>
<path d="M365 287v5"/>
</g>
<!-- layer: TITLEBLOCK -->
<path d="M230 240.1h180v46.9h-180zM230 250h180M254 240.1v9.9M288 240.1v46.9M349 240.1v46.9M288 260.1h122M349 277.1h61M359 277.1v9.9M395 277.1v9.9" fill="none" stroke="#000" stroke-width=".36"/>
<!-- layer: FD_Dimensions -->
<g fill="none" stroke="#000" stroke-width=".25">
<path d="M221.3 9l-113.5 65.5M223.3 5.4l15.7 27.3M224.4 14.4l-22 12.7M198.3 27l7.5 13M198.6 34.5l-85.3 49.2M211.3 55.2a26.2 26.2 0 0 1-20.7 35.9M299.8 52.9l-4.4 11.4M103.8 74.4l15.7 27.3M177.7 68.3h43M218.6 71.8v49.8M260.8 68h31.3M262.9 71.5v50.1"/>
<path d="M294.2 67.6l-9.1 23.6M307.4 63.8h31.4M336.7 67.3v54.3M109.2 83.6l5.2 9.1M141.5 117.1h21M143.6 110.1v3.5M143.6 117.1v3M147.6 113.1v3.5M206.9 117.2l-.3 .9M211.6 103.2l-3.6 10.7M325.1 102.3l.1 11.3M325.3 117.1v1"/>
<path d="M23 120.4l16.2 10.4M42.2 132.7l13.8 8.9M50.7 134.6l-3.2 5.1M54.3 128.6l-1.8 3M141.5 120.1h25M143.6 123.6v8.6M145.5 123.1h21M147.6 120.1v3M147.6 126.6v8.6M155.6 127.2v13M159.1 138.1h44M169.6 126.2v7"/>
<path d="M173.1 131.1h16M192.6 126.2v7M206.6 127.2v13M208.7 125.1h12M260.8 125.1h11.4M273.3 126.2v12M276.8 136.2h46M326.3 126.2v12M327.4 125.1h11.4M44.4 146.1v79.4M45.7 142.7l-6.5 10.6M59 143.5l3 1.9"/>
<path d="M115.5 142.2v29.7M119 144.3h72.6M195.1 142.2v22.6M260.7 156.8v17.8M96.8 168.9v45.9M99.4 173.4v52.1M147.6 163.7l25.1 13.1M175.7 178.4l5.4 2.8-5.9 4.7M238.9 174.6h23.9M238.9 173.1h36.1M260.7 178.1v6.2M272.9 176.6v9.3"/>
<path d="M115.5 190.6v47.7M167.1 197.6v19.4M172.5 188.1l-25.2 20M195.3 197.4v30.3M238.1 191.6v46.7M238.9 187.8h23.9M238.9 189.3h36.1M47.9 212.7h45.4M119 214.9h44.6M47.9 223.3h48M119 236.2h115.6M119 225.6h72.8"/>
</g>
<g fill="#000" stroke="#000" stroke-width=".25">
<path d="M221 8.5l3.3-1.3-2.7 2.3zM224.1 13.9l3.4-1.2-2.8 2.2zM198.3 34l3.3-1.3-2.7 2.3zM199.4 28.9l2.7-2.3 .6 1zM209.8 52l2 2.9-1 .5zM104.8 76.2l2.8-2.2 .5 1zM218.6 68.3l.6 3.5h-1.2zM262.9 68l.6 3.5h-1.2zM295.4 64.3l-.7 3.5-1.1-.4zM336.7 63.8l.6 3.5h-1.2zM110.3 85.5l2.7-2.3 .6 1zM187.1 91.3l3.4-.8 .1 1.2z"/>
<path d="M143 113.6h1.1l-.5 3.5zM147 116.6h1.2l-.6 3.5zM207.5 113.7l1.1 .4-1.7 3.1zM324.6 113.6h1.2l-.5 3.5zM39.5 130.3l2.7 2.4-3.3-1.4zM52 131.3l1 .6-2.3 2.7zM143.6 120.1l.5 3.5h-1.1zM147.6 123.1l.6 3.5h-1.2zM155.6 138.1l3.5-.6v1.2zM169.6 131.1l3.5-.6v1.2zM189.1 130.5l3.5 .6-3.5 .6zM203.1 137.5l3.5 .6-3.5 .6z"/>
<path d="M218 121.6h1.2l-.6 3.5zM262.3 121.6h1.2l-.6 3.5zM273.3 136.2l3.5-.6v1.1zM322.8 135.6l3.5 .6-3.5 .5zM336.1 121.6h1.2l-.6 3.5zM47.5 139.7l-1.3 3.3-1-.6zM56 141.6l3.3 1.4-.6 1zM115.5 144.3l3.5-.5v1.1zM191.6 143.8l3.5 .5-3.5 .6zM172.9 176.3l2.8 2.1-3.3-1.1zM260.7 174.6l.6 3.5h-1.2zM272.9 173.1l.6 3.5h-1.2z"/>
<path d="M172.1 187.6l3.1-1.7-2.4 2.6zM260.1 184.3h1.2l-.6 3.5zM272.3 185.9h1.2l-.6 3.4zM44.4 212.7l3.5-.6v1.2zM93.3 212.1l3.5 .6-3.5 .6zM115.5 214.9l3.5-.6v1.2zM163.6 214.3l3.5 .6-3.5 .6zM44.4 223.3l3.5-.5v1.1zM95.9 222.8l3.5 .5-3.5 .6zM115.5 236.2l3.5-.6v1.2zM115.5 225.6l3.5-.6v1.1zM191.8 225l3.5 .6-3.5 .5z"/>
<path d="M234.6 235.6l3.5 .6-3.5 .6z"/>
</g>
<!-- layer: Hole Notes -->
<path d="M198.6 189.6l.9 .6-2.5 2.6z" fill="#000" stroke="#000" stroke-width=".25"/>
<path d="M251.8 155.8h-29.1l-23.7 34.1" fill="none" stroke="#000" stroke-width=".25"/>
<g font-size="7">
<text x="289" y="270.6">base1</text>
<text x="373.7" y="272.3">001</text>
</g>
<g font-size="4.9">
<text x="208.6" y="21.9" transform="rotate(-30 208.6 21.9)">32.4</text>
<text x="160.2" y="42.6" transform="rotate(-30 160.2 42.6)">138</text>
<text x="149.8" y="61" transform="rotate(-30 149.8 61)">105.5</text>
<text x="205.9" y="82" transform="rotate(-60 205.9 82)">120°</text>
<text x="284.1" y="89.7" transform="rotate(-69 284.1 89.7)">R12.23</text>
<text x="335.3" y="100.5" transform="rotate(-90 335.3 100.5)">61.32</text>
<text x="217.1" y="102.8" transform="rotate(-90 217.1 102.8)">56.86</text>
<text x="261.5" y="102.7" transform="rotate(-90 261.5 102.7)">57.09</text>
<text x="326.5" y="103.4" transform="rotate(89 326.5 103.4)">R1</text>
<text x="208.1" y="109.1" transform="rotate(-71 208.1 109.1)">R1</text>
<text x="24.8" y="119.8" transform="rotate(33 24.8 119.8)">Ø16.5</text>
<text x="142.1" y="131" transform="rotate(-90 142.1 131)">3</text>
<text x="176.5" y="129.5">Ø23</text>
<text x="146.1" y="134" transform="rotate(-90 146.1 134)">3</text>
<text x="176.8" y="136.6">Ø51</text>
<text x="297.1" y="134.7">53</text>
<text x="149.2" y="142.9">79.57</text>
<text x="38.5" y="151.5" transform="rotate(-59 38.5 151.5)">Ø6</text>
<text x="226.2" y="155.1">4x M6x1</text>
<text x="246.1" y="155.1">6H</text>
<text x="149.2" y="162.9" transform="rotate(28 149.2 162.9)">R6</text>
<text x="259.2" y="170.2" transform="rotate(-90 259.2 170.2)">13.26</text>
<text x="271.4" y="187.5" transform="rotate(-90 271.4 187.5)">16.26</text>
<text x="147.2" y="206.4" transform="rotate(-39 147.2 206.4)">R7.5</text>
<text x="64.5" y="211.2">52.39</text>
<text x="135.2" y="213.4">51.57</text>
<text x="65.8" y="221.9">54.99</text>
<text x="149.3" y="224.1">79.78</text>
<text x="169.1" y="234.8">122.56</text>
<text x="289" y="248.5">Juliana Góngora</text>
<text x="329" y="248.5">17/06/25</text>
<text x="350" y="248.5">Gerhaldine Suarez</text>
<text x="399.1" y="285.7">1/4</text>
</g>
<g font-size="3.5">
<text x="39" y="8.8">1</text>
<text x="89" y="8.8">2</text>
<text x="139" y="8.8">3</text>
<text x="189" y="8.8">4</text>
<text x="239" y="8.8">5</text>
<text x="289" y="8.8">6</text>
<text x="339" y="8.8">7</text>
<text x="389" y="8.8">8</text>
<text x="16.3" y="30.2">A</text>
<text x="411.3" y="30.2">A</text>
<text x="16.3" y="78">B</text>
<text x="411.3" y="78">B</text>
<text x="16.2" y="125.9">C</text>
<text x="411.2" y="125.9">C</text>
<text x="16.2" y="173.7">D</text>
<text x="411.2" y="173.7">D</text>
<text x="16.3" y="221.6">E</text>
<text x="411.3" y="221.6">E</text>
<text x="16.4" y="269.4">F</text>
<text x="411.4" y="269.4">F</text>
<text x="39" y="290.8">1</text>
<text x="89" y="290.8">2</text>
<text x="139" y="290.8">3</text>
<text x="189" y="290.8">4</text>
<text x="239" y="290.8">5</text>
<text x="289" y="290.8">6</text>
<text x="339" y="290.8">7</text>
<text x="389" y="290.8">8</text>
</g>
<g font-size="2.5">
<text x="231" y="242.9">Dept.</text>
<text x="255" y="242.9">Technical reference</text>
<text x="289" y="242.9">Created by</text>
<text x="350" y="242.9">Approved by</text>
<text x="289" y="252.8">Document type</text>
<text x="350" y="252.8">Document status</text>
<text x="289" y="262.9">Title</text>
<text x="350" y="262.9">DWG No.</text>
<text x="350" y="279.9">Rev.</text>
<text x="360" y="279.9">Date of issue</text>
<text x="396" y="279.9">Sheet</text>
</g>
</svg>
